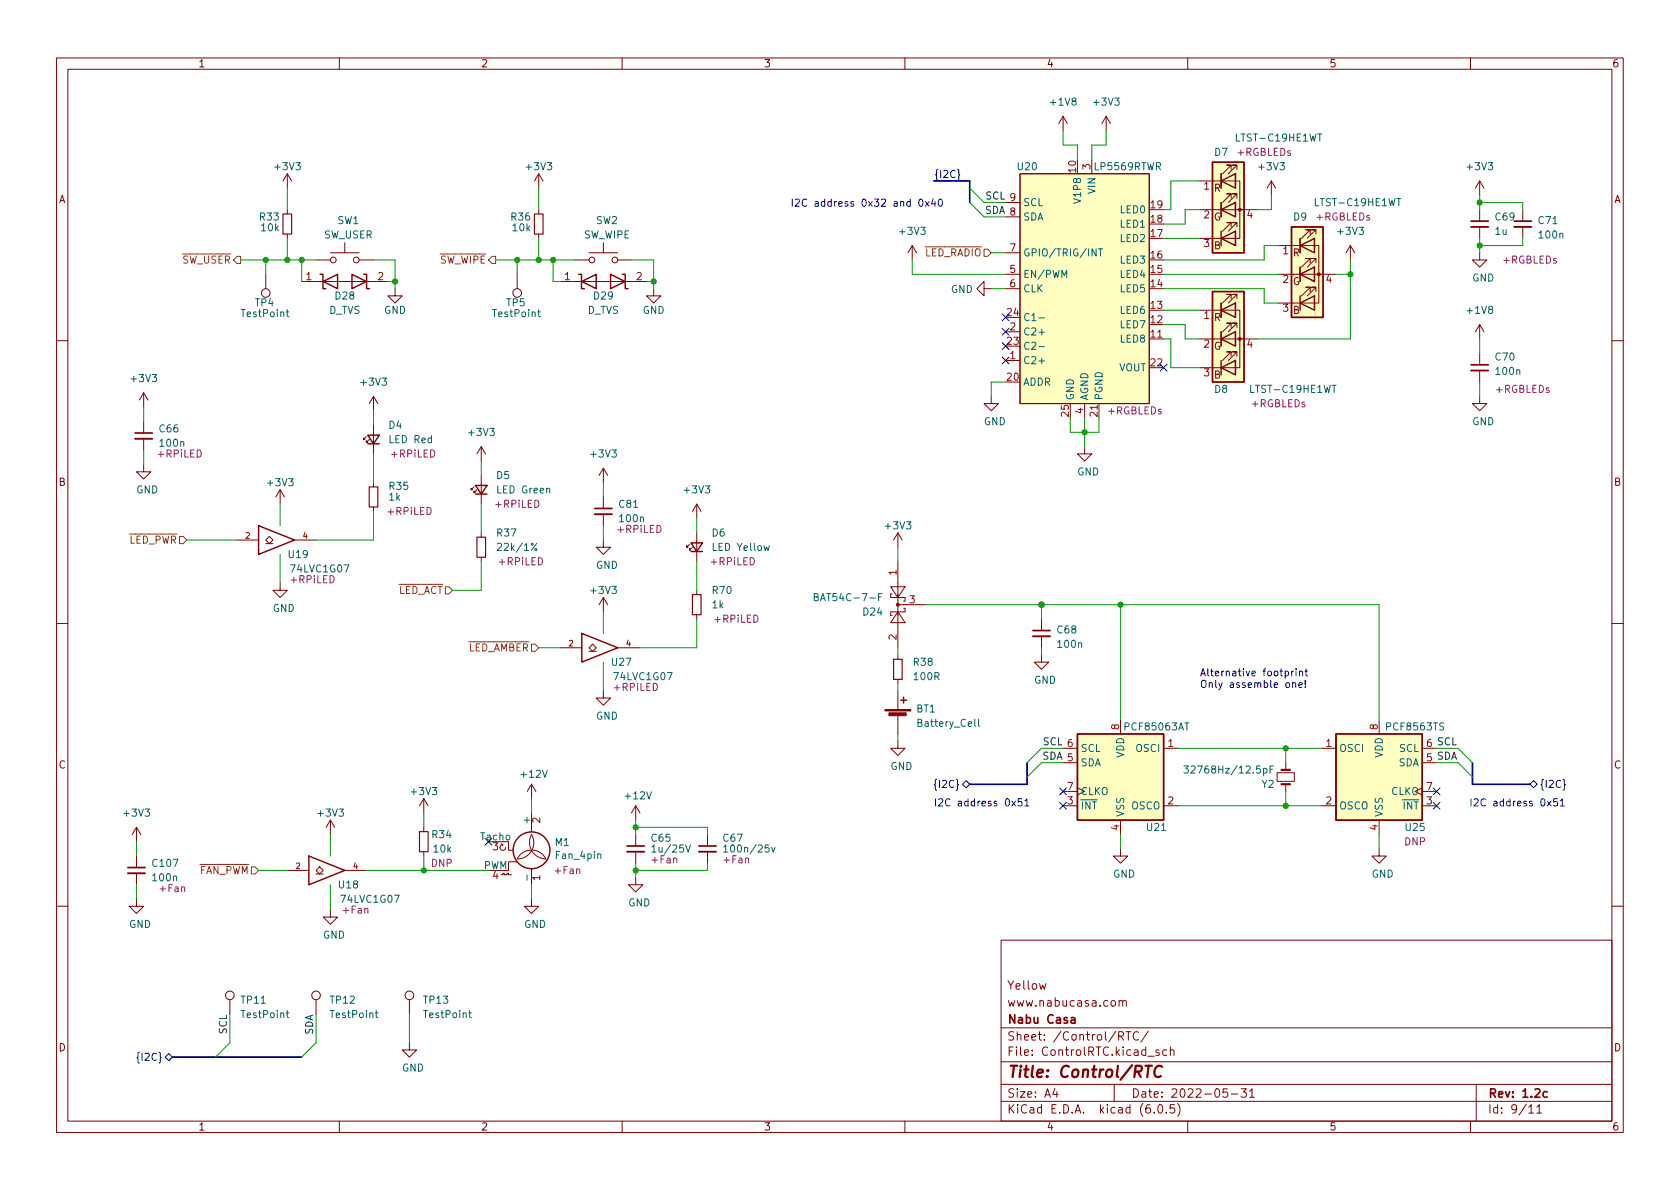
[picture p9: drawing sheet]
<svg xmlns="http://www.w3.org/2000/svg" width="297mm" height="210mm" viewBox="0 0 297 210" stroke-linecap="round" stroke-linejoin="round" font-family="sans-serif">
<g fill="none" stroke="#840000" stroke-width=".18">
<path d="M10 10.2h277v190.1h-277zM12 12.2h273v186.1h-273zM60 10.2v2M110 10.2v2M160 10.2v2M210 10.2v2M260 10.2v2M50.8 30.7l-.8 1.3M50.8 30.7v2.6M50.8 37.1v.7M50.8 30.7l.8 1.3M95.2 30.7v2.6"/>
<path d="M95.2 37.1v.7M95.2 30.7l-.7 1.3M95.2 30.7l.8 1.3M177.8 38.3h2.5M177.8 35.8h2.5M180.3 30.7h22.9v40.7h-22.9zM188 20.6l-.8 1.2M188 20.6v2.5M188 20.6l.7 1.2M193 28.2v2.5M195.6 20.6l-.8 1.2M195.6 20.6v2.5"/>
<path d="M195.6 20.6l.7 1.2M212.1 32h7.1v10.2h-7.1M212.1 37.1h2.5M215.9 35.8v2.5M215.9 30.7v2.6M215.9 37.1h6.3M217.7 35v-.7h-.8h.8l-1.5 1.5M217.7 30v-.8h-.8h.8l-1.5 1.5M218.4 35.8v2.5zM218.4 35.8h.1M218.4 30.7v2.6zM218.4 30.7h.1"/>
<path d="M218.7 35v-.7h-.8h.8l-1.5 1.5M218.7 30v-.8h-.8h.8l-1.5 1.5M224.8 32l-.8 1.3M224.8 32v2.5M224.8 32l.8 1.3M261.6 32v2.5M261.6 37.1v2M261.6 32l-.7 1.3M261.6 32l.8 1.3M269.2 37.1v2M47 48.5v2.5M50.8 41.4v.8"/>
<path d="M53.3 49.8h15.3M55.9 46h2.5M58.4 44.7h5.1M61 42.9v1.8M63.5 46h2.5M69.8 51v1.3h1.3l-1.3 1.3-1.2-1.3h1.2M91.4 48.5v2.5M95.2 41.4v.8M99.1 49.8h15.2M101.6 46h2.5M104.1 44.7h5.1M106.7 42.9v1.8"/>
<path d="M109.2 46h2.6M115.6 51v1.3h1.2l-1.2 1.3-1.3-1.3h1.3M161.3 43.4l-.8 1.3M161.3 43.4v2.6M161.3 43.4l.8 1.3M174 51v-1.2l-1.3 1.2 1.3 1.3v-1.3h1.3M177.8 44.7h2.5M177.8 58.7h2.5M177.8 48.5h2.5M177.8 51h2.5M203.2 59.9h2.5M212.1 54.9h7.1v10.1h-7.1"/>
<path d="M212.1 59.9h2.5M215.9 58.7v2.5M215.9 53.6v2.5M215.9 59.9h6.3M217.7 40.1v-.7h-.8h.8l-1.5 1.5M217.7 57.9v-.8h-.8h.8l-1.5 1.6M217.7 52.8v-.7h-.8h.8l-1.5 1.5M218.4 58.7v2.5zM218.4 58.7h.1M218.4 53.6v2.5zM218.4 53.6h.1M218.7 40.1v-.7h-.8h.8l-1.5 1.5"/>
<path d="M218.7 57.9v-.8h-.8h.8l-1.5 1.6M218.7 52.8v-.7h-.8h.8l-1.5 1.5M226.1 43.4h7.1v10.2h-7.1M226.1 48.5h2.5M229.9 47.2v2.6M229.9 42.2v2.5M229.9 48.5h6.3M231.6 51.6v-.8h-.7h.7l-1.5 1.5M231.6 46.5v-.8h-.7h.7l-1.5 1.5M231.6 41.4v-.8h-.7h.7l-1.5 1.6M232.4 47.2v2.6zM232.4 47.2h.1"/>
<path d="M232.4 42.2v2.5zM232.4 42.2h.1M232.7 51.6v-.8h-.8h.8l-1.6 1.5M232.7 46.5v-.8h-.8h.8l-1.6 1.5M232.7 41.4v-.8h-.8h.8l-1.6 1.6M238.8 43.4l-.8 1.3M238.8 43.4v2.6M238.8 43.4l.7 1.3M261.6 44.7v1.3h1.3l-1.3 1.2-1.3-1.2h1.3M261.6 40.1v2.1M261.6 57.4v2.5M261.6 57.4l-.7 1.3"/>
<path d="M261.6 57.4l.8 1.3M269.2 40.1v2.1M10 60.2h2M25.4 69.5l-.8 1.2M25.4 69.5v2.5M25.4 74.5v2.1M25.4 77.6v2M25.4 69.5l.8 1.2M64.8 77.2l-.5 .5v-.2v.2h.2M65.3 77.7l-.5 .5v-.2v.2h.2M66 70.1l-.7 1.3M66 70.1v2.5"/>
<path d="M66 75.2v5.1M66 70.1l.8 1.3M85.1 79l-.8 1.3M85.1 79v2.5M85.1 79l.8 1.3M175.3 70.1v1.3h1.2l-1.2 1.2-1.3-1.2h1.3M177.8 63.7h2.5M191.8 79v1.3h1.2l-1.2 1.2-1.3-1.2h1.3M191.8 71.4v2.5M194.3 71.4v2.5M217.7 63v-.8h-.8h.8l-1.5 1.5M218.7 63v-.8h-.8h.8l-1.5 1.5"/>
<path d="M261.6 70.1v1.3h1.3l-1.3 1.2-1.3-1.2h1.3M261.6 62.5v2M261.6 65.5v2.1M285 60.2h2M25.4 82.2v1.2h1.3l-1.3 1.3-1.3-1.3h1.3M41.9 95.5h3.8M47 95.5l.6-.6 .7 .6-.7 .6zM47 96.1h1.3M49.5 86.6l-.7 1.3M49.5 86.6v2.5M49.5 86.6l.8 1.3M52.1 95.5h3.8"/>
<path d="M66 85.3v.8M66 89.7v.7M83.8 86.1l-.5 .5v-.2v.2h.3M84.3 86.6l-.5 .5v-.2v.2h.3M85.1 84.1v5M85.1 94.2v.8M85.1 98.5v.8M106.7 95.5v1.3h1.2l-1.2 1.2-1.3-1.2h1.3M106.7 82.8v2.5M106.7 87.9v2M106.7 90.9v2.1M106.7 82.8l-.8 1.3"/>
<path d="M106.7 82.8l.7 1.3M121.9 96.3l-.5 .5v-.3v.3h.3M122.4 96.8l-.5 .5v-.3v.3h.3M123.2 89.1v2.6M123.2 94.2v5.1M123.2 89.1l-.8 1.3M123.2 89.1l.8 1.3M158.7 94.2v2.6M158.7 99.3v15.2M158.7 94.2l-.7 1.3M158.7 94.2l.8 1.3M10 110.2h2"/>
<path d="M49.5 103.1v1.3h1.3l-1.3 1.3-1.2-1.3h1.2M99.1 114.5h3.8M104.1 114.5l.7-.6 .6 .6-.6 .7zM104.1 115.2h1.3M106.7 105.7l-.8 1.2M106.7 105.7v2.5M106.7 105.7l.7 1.2M109.2 114.5h3.8M123.2 104.4v.8M123.2 108.7v.8M157.5 103.8h2.5l-1.3 1.9zM157.7 105h-.2v.7h2.5v.6h-.2"/>
<path d="M158.7 108.2l1.3 1.9h-2.5zM158.7 115.8v.8M158.7 106.9h5.1M159.8 107.6h.2v.6h-2.5v.6h.2M184.1 115.8v1.3h1.3l-1.3 1.3-1.2-1.3h1.2M184.1 109.5v2M184.1 112.5v2M285 110.2h2M94 138.7l-.8 1.2M94 138.7v2.5M94 138.7l.7 1.2M106.7 122.2v1.2h1.2l-1.2 1.3-1.3-1.3h1.3"/>
<path d="M158.7 131.1v1.2h1.3l-1.3 1.3-1.2-1.3h1.2M158.7 120.1v.8M158.7 122.2v3.3M158.7 126.5v3.3M188 132.3h2.5M188 134.9h2.5M188 139.9h2.5M198.1 127.2v2.6M205.7 132.3h2.6M225.8 136.6h3.1v1.6h-3.1zM227.3 134.9v1.2M227.3 138.7v1.2"/>
<path d="M233.7 132.3h2.5M243.8 127.2v2.6M251.5 139.3l-1.3 .6 1.3 .7M251.5 132.3h2.5M251.5 134.9h2.5M251.5 139.9h2.5M24.1 159v1.3h1.3l-1.3 1.2-1.2-1.2h1.2M24.1 146.3l-.7 1.3M24.1 146.3v2.5M24.1 151.4v2M24.1 154.4v2.1M24.1 146.3l.8 1.3"/>
<path d="M50.8 153.9h3.8M55.9 153.9l.6-.6 .6 .6-.6 .7zM55.9 154.6h1.2M58.4 145l-.7 1.3M58.4 145v2.6M58.4 145l.8 1.3M61 153.9h3.8M74.9 141.2v2.6M74.9 146.3v.8M74.9 150.6v.8M74.9 141.2l-.7 1.3M74.9 141.2l.8 1.3"/>
<path d="M88.6 154.7h.3v-.3h.3v.3h.5v-.3h.2v.3h.5M88.6 149.2l.3 .1M88.9 149.3l-.3 .1-.2 .3 .1 .5 .6 .1 .2-.2 .1-.2M88.9 149.3l-.1 .3M89.9 148.8v1.6h.8M91.4 152.4h-1.5v1.5h-1M94 159v1.3h1.2l-1.2 1.2-1.3-1.2h1.3M94 143.8v3.3M94 153.6v2.9M94 147.6a2.87 2.87 0 0 1-2.6 4.3 2.84 2.84 0 0 1 2.6-1.6 2.84 2.84 0 0 1 2.5 1.6 2.92 2.92 0 0 1-2.5-4.3zM112.4 155.2v1.3h1.3l-1.3 1.2-1.3-1.2h1.3M112.4 142.5v2.5"/>
<path d="M112.4 147.6v2M112.4 150.6v2M112.4 142.5l-.8 1.3M112.4 142.5l.8 1.3M125.1 147.6v2M125.1 150.6v2M188 142.5h2.5M198.1 150.1v1.3h1.3l-1.3 1.2-1.3-1.2h1.3M198.1 145v2.6M205.7 142.5h2.6M233.7 142.5h2.5M243.8 150.1v1.3h1.3l-1.3 1.2-1.2-1.2h1.2"/>
<path d="M243.8 145v2.6M251.5 142.5h2.5M10 160.2h2M40.6 176.8v2.5M55.9 176.8v2.5M58.4 160.9v1.3h1.3l-1.3 1.2-1.3-1.2h1.3M72.4 176.8v2.5M177 166.3h108v32h-108zM183.8 173.9l.3 1 .3-.7 .2 .7 .3-1M197.9 177.1l.2-.2 .3 .1 .1 .9M197.9 176.9v1M198.5 177.1l.2-.2 .4 .1v.9"/>
<path d="M285 160.2h2M60 198.3v2M72.4 184.4v1.3h1.3l-1.3 1.2-1.3-1.2h1.3M110 198.3v2M160 198.3v2M177 194.8h108M177 191.8h108M177 187.8h108M177 181.8h108M186.5 192.5l-.4 1h1M186.9 193v1M197 191.8v3"/>
<path d="M197.8 183.2l.7-.1 .1-.2v-.3l-.2-.2h-.6v1.5M198.1 183.2l.5 .7M199.1 182.4h.8M199.5 182.4v1.5M201.3 182.6a.6 .6 0 0 0-.8 0 .6 .6 0 0 0-.1 .7 .56 .56 0 0 0 .3 .6 .56 .56 0 0 0 .6-.1M202.9 186.8h1.2M203 182.4l-1.3 1.9M204.1 196.7v.1M204.9 195.4l.2-.1a.81 .81 0 0 1 .6 .7 .81 .81 0 0 1-.3 .8h-.2a.81 .81 0 0 1-.6-.6 .81 .81 0 0 1 .3-.8zM204.9 185.7l-.3-.1-.2 .2v.3l.5 .1v.4h-.5M206.2 196.7v.1M206.3 185.7l-.4-.1-.3 .3v.4l.1 .3h.6"/>
<path d="M206.9 185.8l.2-.2 .4 .1 .1 .9M206.9 185.1v1.5M207.6 195.3h-.7v.7l.2-.1 .5 .1 .1 .2-.1 .5-.2 .1-.5-.1M208.2 195.1a1.72 1.72 0 0 1 0 2.3M210 198.3v2M217 192.5h-.7l-.1 .7 .2-.1 .5 .1 .2 .2-.1 .5-.2 .1-.6-.1M217.7 193.5h1.2M219.4 192.5h1l-.5 .6 .4 .1v.7l-.2 .1h-.5l-.2-.1M220.9 193l.5-.5v1.5M220.9 194h.9M260 198.3v2M261 191.8v6.5"/>
<path d="M270.3 195.8l.4-.5v1.5M270.3 196.8h.9M271.7 195.8l.5-.5v1.5M271.7 196.8h.9"/>
<circle cx="47" cy="51.8" r=".76"/>
<circle cx="58.9" cy="46" r=".51"/>
<circle cx="63" cy="46" r=".51"/>
<circle cx="91.4" cy="51.8" r=".76"/>
<circle cx="104.6" cy="46" r=".51"/>
<circle cx="108.7" cy="46" r=".51"/>
<circle cx="40.6" cy="176" r=".76"/>
<circle cx="55.9" cy="176" r=".76"/>
<circle cx="72.4" cy="176" r=".76"/>
</g>
<path d="M260.1 39.1h3M267.7 39.1h3.1M23.9 76.6h3M260.1 64.5h3M105.2 89.9h3M182.6 111.5h3.1M22.6 153.4h3.1M110.9 149.6h3M123.6 149.6h3M189.4 180h.6l.1 .9M190.1 180.3l-.5 .1a.29 .29 0 0 0-.3 .2 .29 .29 0 0 0 .3 .3h.5M273.6 193.1l-.5-.1-.3 .3v.4l.2 .3h.6" fill="none" stroke="#840000" stroke-width=".3"/>
<path d="M202.5 188.5h1.2M203.1 188.5l-.3 2M205.5 188.7a.88 .88 0 0 0-1.1-.1 .88 .88 0 0 0-.3 1 .69 .69 0 0 0 .3 .8 .69 .69 0 0 0 .9-.1" fill="none" stroke="#840000" stroke-width=".4"/>
<g fill="none" stroke="#006464" stroke-width=".18">
<path d="M50.6 55.2h.5M50.8 54.7v1.1l.3 .2M95.1 55.2h.4M95.2 54.7v1.1l.3 .2M183.7 56.2h1M194.2 44h.8M194.6 44v1.3M183.7 61.3h1M94.9 96.1l-1 1.2M135.1 96.5l.2 .8 .2-.6 .3 .6 .2-.8M144 105.6l.5-.1 .1-.2v-.2l-.6-.1v1.2h.5l.1-.1 .1-.3-.3-.2M155.3 105.6h.5"/>
<path d="M155.9 105h-.6v1.2M173 127.2v1.1l.2 .2M209.3 135.4h.8l-.4 .5 .3 .1v.6l-.1 .1-.6-.1M224.6 136h.4M225.2 135.4h-.6v1.3M115.3 149.8l.3-.4v1.3M115.3 150.7h.7M121.2 149.4l.5 1.3 .4-1.3M128 149.8l.3-.4v1.3M128 150.7h.7M136.4 149.8l.3 .9 .3-.9M50.6 179.1h.5"/>
<path d="M50.8 178.7v1.1l.3 .2M66.3 179.1h.5M66.5 178.7v1.1l.3 .2M82.9 179.1h.4M83 178.7v1.1l.3 .2"/>
<circle cx="94.7" cy="97.2" r=".18"/>
</g>
<path d="M260.1 40.1h3M267.7 40.1h3.1M23.9 77.6h3M260.1 65.5h3M105.2 90.9h3M182.6 112.5h3.1M22.6 154.4h3.1M110.9 150.6h3M123.6 150.6h3" fill="none" stroke="#840000" stroke-width=".33"/>
<path d="M50 37.8h1.6v3.6h-1.6zM94.5 37.8h1.5v3.6h-1.5zM65.3 86.1h1.5v3.6h-1.5zM84.3 95h1.6v3.5h-1.6zM122.4 105.2h1.6v3.5h-1.6zM158 116.6h1.5v3.5h-1.5zM74.2 147.1h1.5v3.5h-1.5z" fill="none" stroke="#840000" stroke-width=".2"/>
<g fill="none" stroke="#840000" stroke-width=".25">
<path d="M214.4 28.7h5.6v16h-5.6zM215.9 37.1l2.5-1.3v2.5zM215.9 32l2.5-1.3v2.6zM215.9 30.7v2.6M215.9 35.8v2.5M56.6 48.5h.5v2.5h.5M57.1 49.8l2.6-1.3v2.5zM62.2 48.5l2.6 1.3-2.6 1.2zM64.3 48.5h.5v2.5h.5M102.3 48.5h.5v2.5h.5M102.9 49.8l2.5-1.3v2.5zM107.9 48.5l2.6 1.3-2.6 1.2z"/>
<path d="M110 48.5h.5v2.5h.5M214.4 51.6h5.6v16h-5.6zM215.9 42.2l2.5-1.3v2.5zM215.9 59.9l2.5-1.2v2.5zM215.9 54.9l2.5-1.3v2.5zM215.9 40.9v2.5M215.9 53.6v2.5M215.9 58.7v2.5M228.3 40.1h5.6v16h-5.6zM229.9 53.6l2.5-1.3v2.6zM229.9 48.5l2.5-1.3v2.6zM229.9 43.4l2.5-1.2v2.5z"/>
<path d="M229.9 42.2v2.5M229.9 47.2v2.6M229.9 52.3v2.6M65 77h2.1l-1.1 1.5zM65 78.5h2.1M215.9 65l2.5-1.3v2.6zM215.9 63.7v2.6M45.7 93l6.4 2.5-6.4 2.5zM84.1 85.8h2l-1 1.6zM84.1 87.4h2M122.2 96h2l-1 1.5zM122.2 97.5h2"/>
<path d="M102.9 112l6.3 2.5-6.3 2.6zM159.3 123.8h1M159.8 123.3v1M190.5 129.8h15.2v15.2h-15.2zM236.2 129.8h15.3v15.2h-15.3zM54.6 151.4l6.4 2.5-6.4 2.6z"/>
<circle cx="94" cy="150.4" r="3.3"/>
</g>
<g fill="#ffffc2" stroke="#ffffc2" stroke-width=".18">
<path d="M180.3 30.7h22.9v40.7h-22.9z"/>
<path d="M214.4 28.7h5.6v16h-5.6z"/>
<path d="M236.2 129.8h15.3v15.2h-15.3z"/>
<path d="M190.5 129.8h15.2v15.2h-15.2z"/>
<path d="M214.4 51.6h5.6v16h-5.6z"/>
<path d="M228.3 40.1h5.6v16h-5.6z"/>
</g>
<g fill="#840000" stroke="#840000" stroke-width=".18">
<path d="M156.5 125.5h4.5v.2h-4.5z"/>
<path d="M157.2 126.1h3v.5h-3z"/>
<circle cx="158.7" cy="106.9" r=".25"/>
<circle cx="219.2" cy="37.1" r=".25"/>
<circle cx="219.2" cy="59.9" r=".25"/>
<circle cx="233.2" cy="48.5" r=".25"/>
</g>
<path d="M226.6 136.1h1.5M226.6 138.7h1.5" fill="none" stroke="#840000" stroke-width=".38"/>
<g fill="none" stroke="#000084" stroke-width=".18">
<path d="M169.3 29.9l.2 .2v.6l.2 .2-.2 .2v.6l-.2 .2M177.2 55.5l1.2 1.2M177.2 58.1l1.2 1.2M178.4 55.5l-1.2 1.2M178.4 58.1l-1.2 1.2M177.2 63.1l1.2 1.3M177.2 60.6l1.2 1.2M178.4 63.1l-1.2 1.3M178.4 60.6l-1.2 1.2M205.1 64.4l1.2 1.2M206.3 64.4l-1.2 1.2M170.2 138.7l.6-.7 .6 .7-.6 .6z"/>
<path d="M187.4 139.3l1.2 1.3M188.6 139.3l-1.2 1.3M253.4 139.3l1.2 1.3M254.6 139.3l-1.2 1.3M270.5 138.7l.6-.7 .7 .7-.7 .6zM276.3 137.8l.3 .2v.6l.2 .2-.2 .2v.6l-.3 .1M85.8 148.2l1.2 1.2M87 148.2l-1.2 1.2M187.4 141.9l1.2 1.2M188.6 141.9l-1.2 1.2M253.4 141.9l1.2 1.2M254.6 141.9l-1.2 1.2"/>
<path d="M29.2 186.9l.6-.6 .7 .6-.7 .7z"/>
</g>
<path d="M41.3 46l.6-.7h.6v1.3h-.6zM87 45.3h.6v1.3h-.6l-.6-.6zM174 44.1h.6l.7 .6-.7 .6h-.6zM31.7 94.9h.7l.6 .6-.6 .6h-.7zM78.7 103.8h.7l.6 .6-.6 .6h-.7zM94 113.9h.6l.6 .6-.6 .7h-.6zM44.4 153.3h.7l.6 .6-.6 .7h-.7z" fill="none" stroke="#725600" stroke-width=".18"/>
<g fill="none" stroke="#0000c2" stroke-width=".18">
<path d="M162.6 35.3l.2-.1a.68 .68 0 0 1 .4 .6 .68 .68 0 0 1-.4 .7l-.2-.1-.1-.4zM163.6 35.6l.7 .9M164.3 35.6l-.7 .9M165 35.1l-.3 1h.8M165.3 35.6v.9M166 35.3l.2-.1a.68 .68 0 0 1 .4 .6 .68 .68 0 0 1-.4 .7l-.2-.1-.1-.4zM228.4 118.7v.8M228.7 118.7l-.3 .2M229.2 118.3v.1M229.2 118.7v.8M229.8 118.8l.1-.1h.3l.1 .8M229.8 118.7v.8"/>
<path d="M230.7 118.7h.5M230.9 118.3v1l.3 .2M228.6 120.8l.1-.1 .3 .1 .1 .8M228.6 120.7v.9M229.6 121.1l.6-.1v-.2l-.4-.1-.2 .2 .1 .6h.5M230.8 121.4v.2M230.8 120.3v.8M165.4 141.3v1.2M166 141.4l.4-.1 .3 .3-.8 .9h.8M168 141.4a.6 .6 0 0 0-.9 .4 .6 .6 0 0 0 .6 .7l.3-.1M181.2 142.5h.7M273.6 141.7l.6 .8"/>
<path d="M274.2 141.7l-.6 .8M275.3 141.3h-.6v.6l.2-.2 .4 .1 .1 .2-.1 .4-.1 .1-.5-.1M275.9 141.6l.3-.3v1.2M275.9 142.5h.7"/>
</g>
<path d="M165.1 32h6.3v3.8M181.6 134.9v3.8h-10.2M260.3 134.9v3.8h10.2M30.5 186.9h22.8" fill="none" stroke="#000084" stroke-width=".3"/>
<g fill="none" stroke="#009600" stroke-width=".18">
<path d="M50.8 33.3v3.8M95.2 33.3v3.8M171.4 33.3l2.6 2.5h3.8M171.4 35.8l2.6 2.5h3.8M188 23.1v2.5h2.5v2.6M195.6 23.1v2.5h-2.6v2.6M212.1 37.1h-2.6v2.5h-3.8M212.1 32h-5.1v5.1h-1.3M224.8 34.5v2.6h-2.6M261.6 34.5v2.6M261.6 35.8h7.6v1.3M42.5 46h13.4"/>
<path d="M47 46v2.5M50.8 42.2v3.8M53.3 46v3.8M66 46h3.8v5M68.6 49.8h1.2M87.6 46h14M91.4 46v2.5M95.2 42.2v3.8M97.8 46v3.8h1.3M111.8 46h3.8v5M114.3 49.8h1.3M161.3 46v2.5h16.5"/>
<path d="M175.3 44.7h2.5M175.3 51h2.5M205.7 48.5h20.4M205.7 51h17.8v2.6h2.6M205.7 57.4h3.8v2.5h2.6M205.7 59.9h1.3v5.1h5.1M205.7 54.9h6.4M205.7 42.2h6.4M226.1 43.4h-2.6v2.6h-17.8M236.2 48.5h2.6M238.8 46v13.9h-16.6M261.6 42.2v2.5"/>
<path d="M261.6 59.9v2.6M269.2 42.2v1.2h-7.6M25.4 72v2.5M25.4 79.6v2.6M66 72.6v2.6M177.8 67.6h-2.5v2.5M189.2 73.9v2.5h5.1v-2.5M191.8 73.9v5.1M261.6 67.6v2.5M33 95.5h8.9M49.5 89.1v3.9M49.5 98v5.1"/>
<path d="M66 90.4v5.1h-10.1M66 80.3v5M85.1 99.3v5.1h-5.1M85.1 81.5v2.6M85.1 89.1v5.1M106.7 85.3v2.6M106.7 93v2.5M123.2 91.7v2.5M123.2 99.3v5.1M158.7 96.8v2.5M95.2 114.5h3.9M106.7 108.2v3.8"/>
<path d="M106.7 117.1v5.1M123.2 109.5v5h-10.2M158.7 114.5v1.3M163.8 106.9h80v20.3M184.1 106.9v2.6M184.1 114.5v1.3M198.1 106.9v20.3M158.7 120.9v1.3M158.7 129.8v1.3M188 134.9h-3.9l-2.5 2.5M188 132.3h-3.9l-2.5 2.6M208.3 132.3h25.4"/>
<path d="M227.3 132.3v2.6M227.3 139.9v2.6M254 134.9h3.8l2.5 2.5M254 132.3h3.8l2.5 2.6M24.1 148.8v2.6M24.1 156.5v2.5M45.7 153.9h5.1M58.4 147.6v3.8M58.4 156.5v4.4M64.8 153.9h21.6M74.9 143.8v2.5M74.9 151.4v2.5"/>
<path d="M94 141.2v2.6M94 156.5v2.5M112.4 145v2.6M112.4 152.6v2.6M112.4 146.3h12.7v1.3M125.1 152.6v1.3h-12.7M198.1 147.6v2.5M208.3 142.5h25.4M243.8 147.6v2.5M40.6 179.3v5.1l-2.5 2.5M55.9 179.3v5.1l-2.6 2.5M72.4 179.3v5.1"/>
</g>
<g fill="#009600" stroke="#009600" stroke-width=".18">
<circle cx="227.3" cy="132.3" r=".46"/>
<circle cx="227.3" cy="142.5" r=".46"/>
<circle cx="261.6" cy="35.8" r=".46"/>
<circle cx="261.6" cy="43.4" r=".46"/>
<circle cx="238.8" cy="48.5" r=".46"/>
<circle cx="184.2" cy="106.9" r=".51"/>
<circle cx="191.8" cy="76.4" r=".46"/>
<circle cx="198.1" cy="106.9" r=".46"/>
<circle cx="47" cy="46" r=".46"/>
<circle cx="53.3" cy="46" r=".46"/>
<circle cx="50.8" cy="46" r=".46"/>
<circle cx="69.8" cy="49.8" r=".46"/>
<circle cx="95.2" cy="46" r=".46"/>
<circle cx="91.4" cy="46" r=".46"/>
<circle cx="112.4" cy="153.9" r=".46"/>
<circle cx="112.4" cy="146.3" r=".46"/>
<circle cx="74.9" cy="153.9" r=".46"/>
<circle cx="97.8" cy="46" r=".46"/>
<circle cx="115.6" cy="49.8" r=".46"/>
</g>
<text font-size="2.8" fill="#840000" x="178" y="190.6">Title: Control/RTC</text>
<g font-size="2.1" fill="#840000">
<text x="178" y="178">www.nabucasa.com</text>
<text x="178" y="175">Yellow</text>
<text x="178" y="184">Sheet: /Control/RTC/</text>
<text x="178" y="181">Nabu Casa</text>
<text x="178" y="186.7">File: ControlRTC.kicad_sch</text>
<text x="178" y="196.9">KiCad E.D.A. kicad (6.0.5)</text>
<text x="178" y="194.1">Size: A4</text>
<text x="200" y="194.1">Date: 2022-05-31</text>
<text x="263" y="194.1">Rev: 1.2c</text>
<text x="263" y="196.9">Id: 9/11</text>
</g>
<g font-size="1.8" fill="#840000">
<text x="35" y="11.9">1</text>
<text x="85" y="11.9">2</text>
<text x="135" y="11.9">3</text>
<text x="185" y="11.9">4</text>
<text x="235" y="11.9">5</text>
<text x="285" y="11.9">6</text>
<text x="10.3" y="35.9">A</text>
<text x="214.6" y="33.9">R</text>
<text x="285.3" y="35.9">A</text>
<text x="214.6" y="39">G</text>
<text x="214.6" y="44.1">B</text>
<text x="228.6" y="45.3">R</text>
<text x="228.5" y="50.4">G</text>
<text x="214.6" y="56.8">R</text>
<text x="228.6" y="55.5">B</text>
<text x="214.6" y="61.8">G</text>
<text x="214.6" y="66.9">B</text>
<text x="10.3" y="85.9">B</text>
<text x="285.3" y="85.9">B</text>
<text x="10.3" y="135.9">C</text>
<text x="285.3" y="135.9">C</text>
<text x="10.3" y="185.9">D</text>
<text x="285.3" y="185.9">D</text>
<text x="35" y="199.9">1</text>
<text x="85" y="199.9">2</text>
<text x="135" y="199.9">3</text>
<text x="185" y="199.9">4</text>
<text x="235" y="199.9">5</text>
<text x="285" y="199.9">6</text>
</g>
<g font-size="1.8" fill="#006464">
<text x="185.9" y="18.7">+1V8</text>
<text x="193.5" y="18.7">+3V3</text>
<text x="214.8" y="27.6">D7</text>
<text x="218.8" y="25">LTST-C19HE1WT</text>
<text x="48.7" y="30.1">+3V3</text>
<text x="93.2" y="30.1">+3V3</text>
<text x="180" y="30.1">U20</text>
<text x="191.1" y="35.6" transform="rotate(-90 191.1 35.6)">V1P8</text>
<text x="193.6" y="30.1">LP5569RTWR</text>
<text x="193.7" y="34.2" transform="rotate(-90 193.7 34.2)">VIN</text>
<text x="222.7" y="30.1">+3V3</text>
<text x="259.5" y="30.1">+3V3</text>
<text x="46" y="39">R33</text>
<text x="46.3" y="40.9">10k</text>
<text x="59.7" y="39.6">SW1</text>
<text x="90.4" y="39">R36</text>
<text x="90.7" y="40.9">10k</text>
<text x="105.4" y="39.6">SW2</text>
<text x="159.2" y="41.5">+3V3</text>
<text x="180.8" y="39">SDA</text>
<text x="180.8" y="36.4">SCL</text>
<text x="198.2" y="40.3">LED1</text>
<text x="198.2" y="37.7">LED0</text>
<text x="228.7" y="39">D9</text>
<text x="232.8" y="36.4">LTST-C19HE1WT</text>
<text x="236.7" y="41.5">+3V3</text>
<text x="264.4" y="41.5">1u</text>
<text x="264.5" y="39">C69</text>
<text x="272.1" y="39.6">C71</text>
<text x="57.2" y="42.2">SW_USER</text>
<text x="103.1" y="42.2">SW_WIPE</text>
<text x="180.8" y="45.3">GPIO/TRIG/INT</text>
<text x="198.2" y="46.6">LED3</text>
<text x="198.2" y="42.8">LED2</text>
<text x="272.2" y="42.2">100n</text>
<text x="59.3" y="53">D28</text>
<text x="105.1" y="53">D29</text>
<text x="168.1" y="51.8">GND</text>
<text x="180.8" y="49.1">EN/PWM</text>
<text x="180.8" y="51.7">CLK</text>
<text x="198.2" y="51.7">LED5</text>
<text x="198.2" y="49.1">LED4</text>
<text x="260.3" y="49.8">GND</text>
<text x="42.8" y="56.1">TestPoint</text>
<text x="45.1" y="54.2">TP4</text>
<text x="58.1" y="55.5">D_TVS</text>
<text x="67.9" y="55.5">GND</text>
<text x="87.3" y="56.1">TestPoint</text>
<text x="89.6" y="54.2">TP5</text>
<text x="103.8" y="55.5">D_TVS</text>
<text x="113.6" y="55.5">GND</text>
<text x="180.8" y="59.3">C2+</text>
<text x="180.8" y="56.8">C1-</text>
<text x="198.2" y="58">LED7</text>
<text x="198.2" y="55.5">LED6</text>
<text x="259.5" y="55.5">+1V8</text>
<text x="180.8" y="64.4">C2+</text>
<text x="180.8" y="61.8">C2-</text>
<text x="197.8" y="65.7">VOUT</text>
<text x="198.2" y="60.6">LED8</text>
<text x="264.5" y="63.7">C70</text>
<text x="23.3" y="67.6">+3V3</text>
<text x="64" y="68.2">+3V3</text>
<text x="180.8" y="68.2">ADDR</text>
<text x="189.9" y="70.9" transform="rotate(-90 189.9 70.9)">GND</text>
<text x="192.4" y="70.9" transform="rotate(-90 192.4 70.9)">AGND</text>
<text x="194.9" y="70.9" transform="rotate(-90 194.9 70.9)">PGND</text>
<text x="214.8" y="69.5">D8</text>
<text x="221.4" y="69.5">LTST-C19HE1WT</text>
<text x="264.6" y="66.3">100n</text>
<text x="28.2" y="76.4">C66</text>
<text x="68.8" y="75.8">D4</text>
<text x="83" y="77.1">+3V3</text>
<text x="173.9" y="75.2">GND</text>
<text x="260.3" y="75.2">GND</text>
<text x="28.4" y="79">100n</text>
<text x="68.9" y="78.4">LED Red</text>
<text x="104.6" y="80.9">+3V3</text>
<text x="24.1" y="87.2">GND</text>
<text x="47.4" y="86">+3V3</text>
<text x="68.8" y="88.5">1k</text>
<text x="68.9" y="86.6">R35</text>
<text x="87.8" y="84.7">D5</text>
<text x="88" y="87.2">LED Green</text>
<text x="109.5" y="89.8">C81</text>
<text x="121.1" y="87.2">+3V3</text>
<text x="190.4" y="84.1">GND</text>
<text x="87.9" y="94.9">R37</text>
<text x="109.7" y="92.3">100n</text>
<text x="125.9" y="94.9">D6</text>
<text x="156.7" y="93.6">+3V3</text>
<text x="51.1" y="98.7">U19</text>
<text x="51.6" y="101.2">74LVC1G07</text>
<text x="88.4" y="97.4">22k/1%</text>
<text x="105.3" y="100.6">GND</text>
<text x="126.2" y="97.4">LED Yellow</text>
<text x="104.6" y="105">+3V3</text>
<text x="125.9" y="107.6">1k</text>
<text x="126" y="105">R70</text>
<text x="144.8" y="106.3">BAT54C-7-F</text>
<text x="48.2" y="108.2">GND</text>
<text x="152.7" y="108.8">D24</text>
<text x="187" y="112">C68</text>
<text x="108.2" y="117.7">U27</text>
<text x="161.6" y="117.7">R38</text>
<text x="187.1" y="114.5">100n</text>
<text x="108.7" y="120.3">74LVC1G07</text>
<text x="161.7" y="120.3">100R</text>
<text x="162.1" y="126">BT1</text>
<text x="182.8" y="120.9">GND</text>
<text x="105.3" y="127.2">GND</text>
<text x="162.5" y="128.5">Battery_Cell</text>
<text x="199.1" y="129.2">PCF85063AT</text>
<text x="245.3" y="129.2">PCF8563TS</text>
<text x="92.3" y="137.5">+12V</text>
<text x="157.4" y="136.1">GND</text>
<text x="191" y="135.5">SDA</text>
<text x="191" y="133">SCL</text>
<text x="198.8" y="134" transform="rotate(-90 198.8 134)">VDD</text>
<text x="200.9" y="133">OSCI</text>
<text x="210.7" y="136.8">32768Hz/12.5pF</text>
<text x="236.7" y="133">OSCI</text>
<text x="244.5" y="134" transform="rotate(-90 244.5 134)">VDD</text>
<text x="247.2" y="135.5">SDA</text>
<text x="247.4" y="133">SCL</text>
<text x="72.8" y="140.6">+3V3</text>
<text x="110.7" y="141.3">+12V</text>
<text x="191" y="143.1">~{INT}</text>
<text x="191" y="140.6">CLKO</text>
<text x="200" y="143.1">OSCO</text>
<text x="223.1" y="139.3">Y2</text>
<text x="236.7" y="143.1">OSCO</text>
<text x="245.9" y="140.6">CLKO</text>
<text x="246.7" y="143.1">~{INT}</text>
<text x="22" y="144.4">+3V3</text>
<text x="56.3" y="144.4">+3V3</text>
<text x="76.5" y="148.2">R34</text>
<text x="85" y="148.6">Tacho</text>
<text x="93.7" y="145.5" transform="rotate(-90 93.7 145.5)">+</text>
<text x="98.2" y="149.6">M1</text>
<text x="115.2" y="148.8">C65</text>
<text x="127.9" y="148.8">C67</text>
<text x="198.8" y="144.5" transform="rotate(-90 198.8 144.5)">VSS</text>
<text x="202.8" y="146.9">U21</text>
<text x="244.5" y="144.5" transform="rotate(-90 244.5 144.5)">VSS</text>
<text x="248.6" y="146.9">U25</text>
<text x="27.1" y="153.3">C107</text>
<text x="27.1" y="155.8">100n</text>
<text x="76.7" y="150.7">10k</text>
<text x="85.5" y="153.7">PWM</text>
<text x="93.7" y="155.5" transform="rotate(-90 93.7 155.5)">-</text>
<text x="98.4" y="151.9">Fan_4pin</text>
<text x="115.8" y="150.7">1u/25V</text>
<text x="128.7" y="150.7">100n/25v</text>
<text x="196.8" y="155.2">GND</text>
<text x="242.5" y="155.2">GND</text>
<text x="60" y="157.1">U18</text>
<text x="60.5" y="159.6">74LVC1G07</text>
<text x="111.1" y="160.3">GND</text>
<text x="22.8" y="164.1">GND</text>
<text x="57.1" y="166">GND</text>
<text x="92.6" y="164.1">GND</text>
<text x="42.7" y="177.5">TP11</text>
<text x="58.5" y="177.5">TP12</text>
<text x="75" y="177.5">TP13</text>
<text x="42.8" y="180">TestPoint</text>
<text x="58.6" y="180">TestPoint</text>
<text x="75.1" y="180">TestPoint</text>
<text x="71.1" y="189.5">GND</text>
</g>
<g font-size="1.8" fill="#a90000">
<text x="192.8" y="30" transform="rotate(-90 192.8 30)">3</text>
<text x="190.2" y="30.4" transform="rotate(-90 190.2 30.4)">10</text>
<text x="212.9" y="33.5">1</text>
<text x="203.5" y="41.9">17</text>
<text x="203.5" y="39.4">18</text>
<text x="203.5" y="36.8">19</text>
<text x="212.9" y="38.6">2</text>
<text x="220.5" y="38.6">4</text>
<text x="178.6" y="44.4">7</text>
<text x="203.5" y="45.7">16</text>
<text x="212.9" y="43.7">3</text>
<text x="226.8" y="45">1</text>
<text x="54.1" y="49.5">1</text>
<text x="66.8" y="49.5">2</text>
<text x="99.8" y="49.5">1</text>
<text x="112.5" y="49.5">2</text>
<text x="178.6" y="48.3">5</text>
<text x="178.6" y="50.8">6</text>
<text x="203.5" y="50.8">14</text>
<text x="203.5" y="48.3">15</text>
<text x="226.8" y="50">2</text>
<text x="234.5" y="50">4</text>
<text x="178.1" y="55.9">24</text>
<text x="178.6" y="58.4">2</text>
<text x="203.5" y="59.7">11</text>
<text x="203.5" y="57.1">12</text>
<text x="203.5" y="54.6">13</text>
<text x="212.9" y="56.4">1</text>
<text x="226.8" y="55.1">3</text>
<text x="178.1" y="61">23</text>
<text x="178.6" y="63.5">1</text>
<text x="203.5" y="64.8">22</text>
<text x="212.9" y="61.5">2</text>
<text x="220.5" y="61.5">4</text>
<text x="178.1" y="67.3">20</text>
<text x="212.9" y="66.5">3</text>
<text x="189" y="73.6" transform="rotate(-90 189 73.6)">25</text>
<text x="191.5" y="73.1" transform="rotate(-90 191.5 73.1)">4</text>
<text x="194.1" y="73.6" transform="rotate(-90 194.1 73.6)">21</text>
<text x="158.5" y="101.7" transform="rotate(-90 158.5 101.7)">1</text>
<text x="160.8" y="106.7">3</text>
<text x="158.5" y="113.1" transform="rotate(-90 158.5 113.1)">2</text>
<text x="197.9" y="129" transform="rotate(-90 197.9 129)">8</text>
<text x="243.6" y="129" transform="rotate(-90 243.6 129)">8</text>
<text x="206.5" y="132.1">1</text>
<text x="234.5" y="132.1">1</text>
<text x="188.7" y="142.2">3</text>
<text x="188.7" y="139.7">7</text>
<text x="206.5" y="142.2">2</text>
<text x="234.5" y="142.2">2</text>
<text x="252.2" y="142.2">3</text>
<text x="252.2" y="139.7">7</text>
<text x="95.5" y="145.5" transform="rotate(-90 95.5 145.5)">2</text>
<text x="197.9" y="146.8" transform="rotate(-90 197.9 146.8)">4</text>
<text x="243.6" y="146.8" transform="rotate(-90 243.6 146.8)">4</text>
<text x="87.1" y="150.4">3</text>
<text x="87.1" y="155.4">4</text>
<text x="95.5" y="155.7" transform="rotate(-90 95.5 155.7)">1</text>
</g>
<g font-size="1.8" fill="#840084">
<text x="218.8" y="27.6">+RGBLEDs</text>
<text x="232.7" y="39">+RGBLEDs</text>
<text x="265.8" y="46.6">+RGBLEDs</text>
<text x="264.5" y="69.5">+RGBLEDs</text>
<text x="195.9" y="73.3">+RGBLEDs</text>
<text x="221.3" y="72">+RGBLEDs</text>
<text x="28" y="80.9">+RPiLED</text>
<text x="69.3" y="80.9">+RPiLED</text>
<text x="87.7" y="89.8">+RPiLED</text>
<text x="68.6" y="91.1">+RPiLED</text>
<text x="109.3" y="94.2">+RPiLED</text>
<text x="88.3" y="99.9">+RPiLED</text>
<text x="125.8" y="99.9">+RPiLED</text>
<text x="51.5" y="103.1">+RPiLED</text>
<text x="126.4" y="110.1">+RPiLED</text>
<text x="108.6" y="122.2">+RPiLED</text>
<text x="248.3" y="149.5">DNP</text>
<text x="76.2" y="153.3">DNP</text>
<text x="98.2" y="154.6">+Fan</text>
<text x="115.4" y="152.6">+Fan</text>
<text x="128.1" y="152.6">+Fan</text>
<text x="28.4" y="157.7">+Fan</text>
<text x="60.8" y="161.5">+Fan</text>
</g>
<g font-size="1.8" fill="#000084">
<text x="165.1" y="31.5">{I2C}</text>
<text x="165.7" y="139.3">{I2C}</text>
<text x="272.2" y="139.3">{I2C}</text>
<text x="24.7" y="187.6">{I2C}</text>
</g>
<g font-size="1.8" fill="#0f0f0f">
<text x="174.3" y="35.3">SCL 9</text>
<text x="174.1" y="37.8">SDA 8</text>
<text x="184.4" y="131.8">SCL 6</text>
<text x="184.2" y="134.3">SDA 5</text>
<text x="252.2" y="134.6">5 SDA</text>
<text x="252.2" y="132.1">6 SCL</text>
<text x="40.1" y="182.9" transform="rotate(-90 40.1 182.9)">SCL</text>
<text x="55.3" y="183.1" transform="rotate(-90 55.3 183.1)">SDA</text>
</g>
<g font-size="1.8" fill="#0000c2">
<text x="139.7" y="36.5">I2C address 0x32 and 0x40</text>
<text x="212.1" y="119.6">Alternative footprint</text>
<text x="212.1" y="121.6">Only assemble one!</text>
<text x="167.8" y="142.6">I2C address 0x51</text>
<text x="259.7" y="142.6">I2C address 0x51</text>
</g>
<g font-size="1.8" fill="#725600">
<text x="30.8" y="46.6">~{SW_USER}</text>
<text x="76.2" y="46.6">~{SW_WIPE}</text>
<text x="162" y="45.3">~{LED_RADIO}</text>
<text x="21.3" y="96.1">~{LED_PWR}</text>
<text x="68.8" y="105">~{LED_ACT}</text>
<text x="81.2" y="115.2">~{LED_AMBER}</text>
<text x="33.8" y="154.6">~{FAN_PWM}</text>
</g>
<g font-size="1.4" fill="#a90000">
<text x="43.4" y="95.2">2</text>
<text x="53.6" y="95.2">4</text>
<text x="100.6" y="114.3">2</text>
<text x="110.7" y="114.3">4</text>
<text x="52.3" y="153.7">2</text>
<text x="62.5" y="153.7">4</text>
</g>
</svg>
